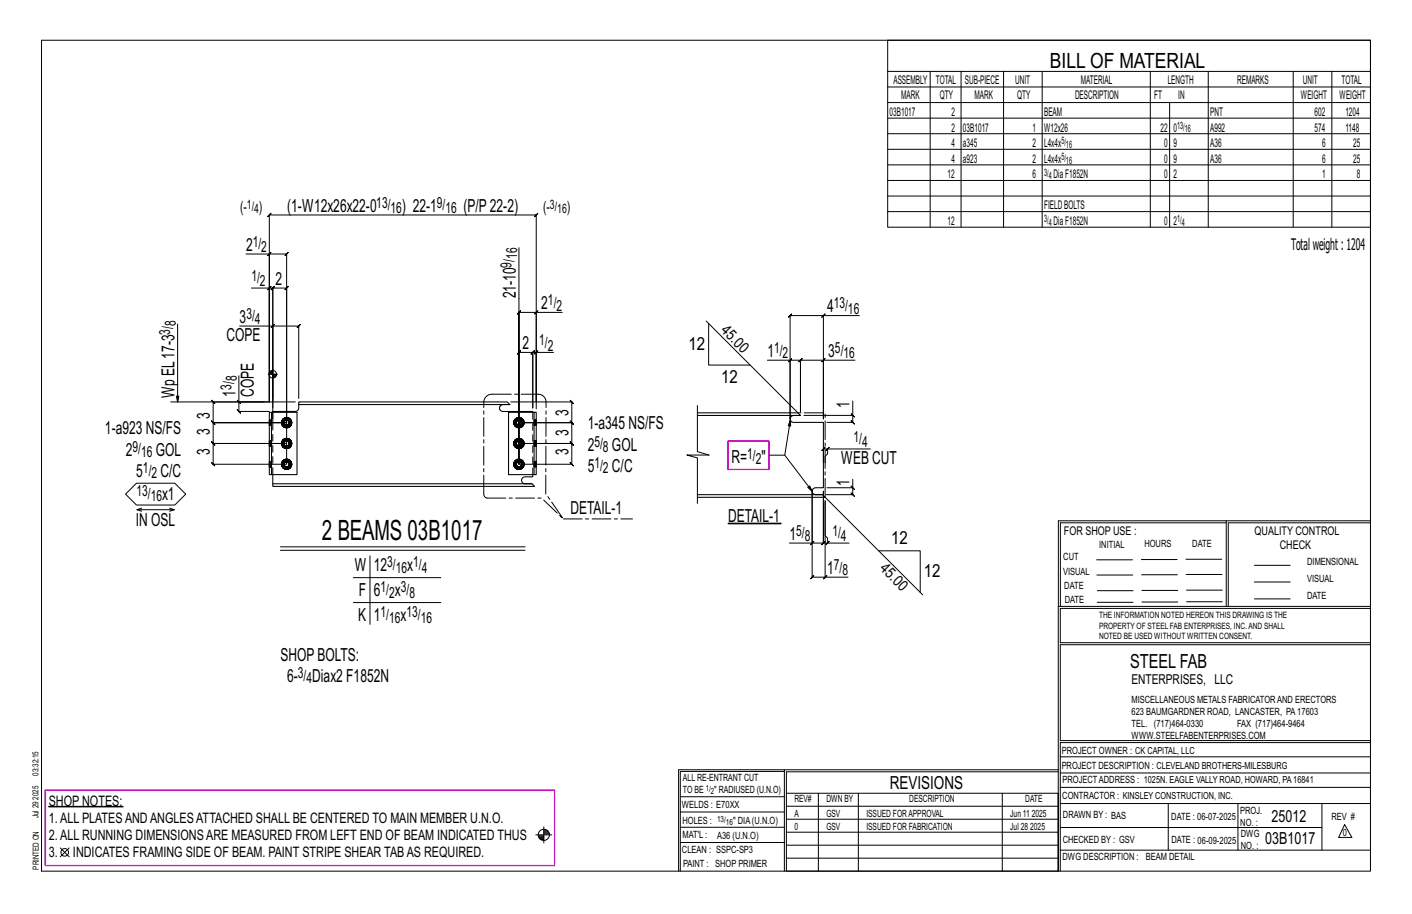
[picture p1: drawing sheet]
<svg xmlns="http://www.w3.org/2000/svg" width="432mm" height="279mm" viewBox="0 0 432 279" stroke-linecap="round" stroke-linejoin="round" font-family="sans-serif">
<path d="M222.7 159.9h16.2v.2h-16.2zM14.9 246.5h22.7v.2h-22.7z" fill="#000" stroke="#000" stroke-width=".31"/>
<g fill="none" stroke="#000" stroke-width=".31">
<path d="M12.7 12.3h406.4v254h-406.4zM271.5 12.3h147.6v57.2h-147.6zM271.5 21.8h147.6M271.5 26.6h147.6M271.5 31.4h147.6M271.5 36.1h147.6M284.5 21.8v47.7M293.9 21.8v47.7M306.9 21.8v47.7M318.7 21.8v47.7M351.8 21.8v47.7M357.7 31.4v38.1"/>
<path d="M369.5 21.8v47.7M395.5 21.8v47.7M407.3 21.8v47.7M271.5 40.9h147.6M271.5 45.6h147.6M271.5 50.4h147.6M271.5 55.2h147.6M271.5 59.9h147.6M75.2 77.7h7.2v45.2v-34.8h-5.5M81.9 78.2l1-1zM82.4 77.7h5.3l-.5 .5 1-1-.5 .5v64.2h-22.5l.5 .5-1-1 .5 .5v-6.3l.5 .5-1-1 .5 .5h22.5h-22.5l.5 .5-1-1 .5 .5v-6.4l.5 .5-1-1 1 1-1-1 .5 .5v-6.3l.5 .5-1-1 .5 .5h15.6M158.7 75.7v66.2v-46.4l-.5 .5 1-1-.5 .5h5.3"/>
<path d="M271.5 64.7h147.6M54.3 99v23.9l-.4-1.8h.8l-.4 1.8M73.3 99.7h10.1v25M82.4 88.1l-.5 .5 1-1zM82.4 88.1h1l-.5 .5 1-1-.5 .5v41.1M83.4 99.7l-.5 .5 1-1zM83.4 99.7h8l-.5 .5 1-1-.5 .5v22.1M163.5 96l1-1zM171.9 95.5h-7.9v27.4v-57.2l.5-.5-1 1 .5-.5h-81.6l.5-.5-1 1 .5-.5v57.2h-30.2M216 98.2l28 28M216.7 98.9v12.7h12.7M251.3 97l1-1z"/>
<path d="M251.8 96.5h-10.2l.5-.5-1 1 .5-.5v31.6v-18h-6.9M262.8 96.5h-11v31.6v-18h9.6M73 114.9v8h17.3M82 114.4h2.8M82.4 113.9v.5M82.6 113.6v.8M82.8 113.4v1M83 113.3v1.1M83.2 113.3v1.1M83.4 113v8.8M83.6 114.4v1.1M83.8 114.4v1.1"/>
<path d="M84.1 114.4v1M84.3 114.4v.8M84.5 114.4v.5M163.5 108.2l1-1zM164 107.7h-1.1l.5-.5-1 1 .5-.5v17v-17l.5-.5-1 1 .5-.5h-4.2l.5-.5-1 1 .5-.5v34.2h16.2l.5 .5-1-1 .5 .5v-6.3l.5 .5-1-1 .5 .5h-16.2h16.2l.5 .5-1-1 .5 .5v-6.4l.5 .5-1-1 .5 .5h-16.2h16.2l.5 .5-1-1 .5 .5v-6.3l.5 .5-1-1 .5 .5h-18.7M169.3 107.7h-5.3v17.3M241.6 110.1h3.2l-.5 .5 1-1-.5 .5v15.8v-15.8l-.5 .5 1-1-.5 .5h7M242.1 109.6l-1 1zM252.3 109.6l-1 1zM72.5 122.4l1 1zM73 122.9v2.9l-.5-.5 1 1-.5-.5h9.4M83.4 122.9v-34.8l-.5 .5 1-1-.5 .5h4.3l-.5 .5 1-1-.5 .5v41.1h-22.5h22.5"/>
<path d="M86.1 135.6h.5M86.1 129.2h.5M86.2 135l.5 .2-.1 .4M86.2 128.6l.5 .2-.1 .4M86.6 136.6l.5 .4M86.6 130.3l.5 .3M86.6 135.6l.1 .4-.5 .1M86.6 129.2l.1 .4-.5 .2M86.7 135.2l.2-.4-.3-.3a1.52 1.52 0 0 0 0 2.1l.3-.3-.2-.3M86.7 128.8l.2-.3-.3-.4a1.52 1.52 0 0 0 0 2.2l.3-.4-.2-.3M86.9 136.3l.4 .2-.2 .5 .6 .1M86.9 129.9l.4 .3-.2 .4 .6 .1"/>
<path d="M87.1 134.2l-.5 .3M87.1 127.8l-.5 .3M87.3 136.5l.4 .1v.5l.5-.1M87.3 130.2h.4v.5l.5-.1M87.7 134l-.6 .2 .2 .4-.4 .2M87.7 134.5l.4 .1 .1-.4 .5 .3-.3 .3M87.7 127.7l-.6 .1 .2 .5-.4 .2M87.7 128.2l.4 .1 .1-.5 .5 .3-.3 .4M88.1 134.6l.3 .2 .3 .8h.5l-.1 .5M88.1 128.3l.3 .2 .3 .7h.5l-.1 .6M88.2 134.2l-.5-.2v.5l-.4 .1M88.2 127.8l-.5-.1v.5l-.4 .1"/>
<path d="M88.4 136.3l.3 .3-.5 .4-.1-.5-.4 .1M88.4 129.9l.3 .4-.5 .3-.1-.4h-.4M88.6 136l.5 .1-.4 .5M88.6 129.6l.5 .2-.4 .5M88.7 135.6l-.3 .7-.3 .2M88.7 129.2l-.3 .7-.3 .3M88.7 134.5l.4 .5-.5 .2M88.7 128.1l.4 .5-.5 .2M89.1 135l.1 .6M89.1 128.6l.1 .6M157.2 135.6h.5M157.2 129.2h.5"/>
<path d="M157.3 128.6l.5 .2-.1 .4M157.3 135l.5 .2-.1 .4M157.6 130.3l.5 .3M157.6 136.6l.5 .4M157.7 129.2l.1 .4-.5 .2M157.7 135.6l.1 .4-.5 .1M157.8 128.8l.2-.3-.4-.4a1.52 1.52 0 0 0 0 2.2l.4-.4-.2-.3M157.8 135.2l.2-.4-.4-.3a1.52 1.52 0 0 0 0 2.1l.4-.3-.2-.3M158 129.9l.3 .3-.2 .4 .6 .1M158 136.3l.3 .2-.2 .5 .6 .1M158.1 127.8l-.5 .3M158.1 134.2l-.5 .3"/>
<path d="M158.3 130.2h.4v.5l.6-.1M158.3 136.5l.4 .1v.5l.6-.1M158.7 127.7l-.6 .1 .2 .5-.3 .2M158.7 128.2l.4 .1 .2-.5 .5 .3-.4 .4M158.7 134l-.6 .2 .2 .4-.3 .2M158.7 134.5l.4 .1 .2-.4 .5 .3-.4 .3M159.1 128.3l.3 .2 .3 .7h.5l-.1 .6M159.1 134.6l.3 .2 .3 .8h.5l-.1 .5M159.3 127.8l-.6-.1v.5l-.4 .1M159.3 134.2l-.6-.2v.5l-.4 .1M159.4 129.9l.4 .4-.5 .3-.2-.4h-.4M159.4 136.3l.4 .3-.5 .4-.2-.5-.4 .1"/>
<path d="M159.6 129.6l.5 .2-.3 .5M159.6 136l.5 .1-.3 .5M159.7 129.2l-.3 .7-.3 .3M159.7 135.6l-.3 .7-.3 .2M159.8 128.1l.3 .5-.5 .2M159.8 134.5l.3 .5-.5 .2M160.1 128.6l.1 .6M160.1 135l.1 .6M213.3 124v14.1l3.5 1h-6.8l3.3 .9v13.9M235.1 139.1h4.9M241.7 128.5l-.7 1.6 .8 .2-.1-1.8-1.7 10.6 8.4 11.1-1.4-1.2 .6-.5 .8 1.7M253.1 137.2l.5-.5-1 1z"/>
<path d="M253.1 137.2h-1.3l.5-.5-1 1 .5-.5v4.2M260.3 126.5l1 1zM260.8 122.6v4.4h-15M260.8 127v2.1l-.5-.5 1 1-.5-.5h-7.9M266.1 137.2h-13v1.5l-.8 .8v1.9M38.4 151l3.3-3.3h11.8l3.3 3.3-3.3 3.4h-11.8zM41.9 155.8h11.4l-1.4 .5M43.3 155.3l-1.4 .5 1.4 .5M51.9 155.3l1.4 .5M86.1 141.9h.5M86.2 141.3l.5 .2-.1 .4M86.6 143l.5 .3"/>
<path d="M86.6 141.9l.1 .4-.5 .2M86.7 141.5l.2-.3-.3-.4a1.52 1.52 0 0 0 0 2.2l.3-.4-.2-.3M86.9 142.6l.4 .3-.2 .4 .6 .1M87.1 140.5l-.5 .3M87.3 142.9h.4v.5l.5-.1M87.7 140.4l-.6 .1 .2 .5-.4 .2M87.7 140.9l.4 .1 .1-.5 .5 .3-.3 .4M88.1 141l.3 .2 .3 .7h.5l-.1 .6M88.2 140.5l-.5-.1v.5l-.4 .1M88.4 142.6l.3 .4-.5 .3-.1-.4h-.4M88.6 142.3l.5 .2-.4 .5M88.7 141.9l-.3 .7-.3 .3"/>
<path d="M88.7 140.8l.4 .5-.5 .2M89.1 141.3l.1 .6M157.2 141.9h.5M157.3 141.3l.5 .2-.1 .4M157.6 143l.5 .3M157.7 141.9l.1 .4-.5 .2M157.8 141.5l.2-.3-.4-.4a1.52 1.52 0 0 0 0 2.2l.4-.4-.2-.3M158 142.6l.3 .3-.2 .4 .6 .1M158.1 140.5l-.5 .3M158.3 142.9h.4v.5l.6-.1M158.7 140.4l-.6 .1 .2 .5-.3 .2M158.7 140.9l.4 .1 .2-.5 .5 .3-.4 .4"/>
<path d="M159.1 141l.3 .2 .3 .7h.5l-.1 .6M159.3 140.5l-.6-.1v.5l-.4 .1M159.4 142.6l.4 .4-.5 .3-.2-.4h-.4M159.6 142.3l.5 .2-.3 .5M159.7 141.9l-.3 .7-.3 .3M159.8 140.8l.3 .5-.5 .2M160.1 141.3l.1 .6M248.4 150.2v15.8h-7M248.4 150.2v26.2l-.5 .5 1-1-.5 .5h3.9M252.3 152l29.9 29.8M260.3 148.6l1 1zM260.8 146.5v2.6h-7.9"/>
<path d="M260.8 149.1v2.1l-.5-.5 1 1-.5-.5h-8.2M375 159.8h-50.7v25.6M375 159.2h-51.3l-.1 107.1M419.1 159.2h-44.1v26.2M419.1 159.8h-43.5v25.6M85.8 167.2h74.8M85.8 168.2h74.8M108.1 176.6h26.7M113.1 169.9v21M248.4 166h3.4l-.5 .5 1-1-.5 .5v-15.8v15.8l-.5 .5 1-1-.5 .5h1.3M248.9 165.5l-1 1zM252.8 175.9l-1 1z"/>
<path d="M253.1 166l.5-.5-1 1zM259.7 166h-6.6v-1.5l-.8-.7v-10.7v23.3h7M268.7 168.4h12.7v12.7M335.4 171.1h10.9M335.4 175.8h11M349 171h11M349.1 175.7h11M362.7 171h10.9M362.7 175.6h11M383.6 172.8h11M383.6 177.9h11M108.1 184.2h26.7"/>
<path d="M323.7 185.4h95.4M335.5 184.1h11M335.5 180.6h11M349.2 184h11M349.2 180.5h11M362.9 180.4h10.9M362.9 184h10.9M383.6 183.1h11M419.1 186h-94.9v10.5h94.9M419.1 197.1h-94.9v29.3h94.9v.6h-94.9v39.3M239.9 235.8h-31.9v30.5M239.9 235.3h-32.4v31"/>
<path d="M323.6 235.3h-83.7v31M323.6 235.9h-83.1v6.6M324.2 236.3h94.9M324.2 231.4h94.9M18.4 259.2l2.7 2.7M21.1 259.2l-2.7 2.7M163.8 255.2h5M164.6 255.5h1.7M164.7 255.8h1.6M164.8 256.1h1.5M165 256.4h1.3M165.4 256.6h.9"/>
<path d="M166.3 252.8v4.9M166.3 254.1h1.3M166.3 253.8h.9M166.3 254.6h1.6M166.3 254.3h1.5M166.3 254.9h1.7M208 252.9h31.9M208 257.5h31.9M208 243.6h31.9M208 248.2h31.9M240.5 242.5h83.1v23.8h-83.1zM240.5 258.4h83.1"/>
<path d="M240.5 254.4h83.1M240.5 250.4h83.1M240.5 246.5h83.1M250.3 242.5v23.8M262.5 242.5v23.8M306.5 242.5v23.8M324.2 253h80.1M324.2 245.6h94.9M324.2 259.9h94.9M324.2 240.7h94.9M357.3 245.6v14.3M378.6 245.6v14.3"/>
<path d="M404.3 245.6v14.3M411.2 252.1l2.2 3.9h-4zM240.5 262.3h83.1"/>
<circle cx="83.4" cy="114.4" r="1.16"/>
<circle cx="166.3" cy="255.2" r="1.71"/>
<circle cx="19.8" cy="260.6" r="1.17"/>
</g>
<path d="M222.6 134.8h12.6v8.7h-12.6zM13.8 241.6h155.8v23h-155.8z" fill="none" stroke="#f0f" stroke-width=".5"/>
<g fill="none" stroke="#000" stroke-width=".32">
<path d="M82.4 126h.6v19.1h-.6zM83 126h7.8v19.1h-7.8M91.4 122.9h63.7l.8 .8h-64.5zM91.4 123.7v1a1.06 1.06 0 0 1-1.1 1.1h-6.9v.2M155.9 123.7h-2.1a1.06 1.06 0 0 0-1.1 1 1.06 1.06 0 0 0 1.1 1.1h9.1v.2M163.3 126h.7v19.1h-.7zM163.3 126h-7.8v19.1h7.8M213.4 126.2h30.6l.8 .8h-31.4M244.8 127h-2.1a1.06 1.06 0 0 0-1.1 1.1 1.06 1.06 0 0 0 1.1 1h9.1v20h-2.4a1.06 1.06 0 0 0-1 1.1 1.06 1.06 0 0 0 1 1h2.1M83.4 147.9h79.3l.8 .8h-80.1zM83.4 145.1v2.8M162.9 145.1v.7h-2.4a1.06 1.06 0 0 0-1 1 1.06 1.06 0 0 0 1 1.1h2.2"/>
<path d="M213.4 151.2h38.1l.8 .8h-38.9"/>
</g>
<g fill="none" stroke="#000" stroke-width=".31" stroke-dasharray="2 1.4">
<path d="M82.4 136.4h.6zM82.4 136.4v-.2M82.4 135.9v.3h.6v.2M82.4 135.6v-.4h.6v.4M82.4 135.2v-.2h.6v.2M82.4 135v-.2h.6v.2M82.4 134.8h.6M82.4 130l.6 .1zM82.4 130v-.2M82.4 129.5v.3h.6v.2M82.4 129.2v-.3h.6v.3M82.4 128.9v-.3h.6v.3"/>
<path d="M82.4 128.6v-.2h.6v.2M82.4 128.4h.6M83 135.9v-.3h-.6v.3h.6v.3M83 129.5v-.3h-.6v.3h.6v.3M83.4 126v19.1M86.1 135.6l.1 .6zM86.1 129.2l.1 .6zM86.1 135.6l.1 .5zM86.1 135.6l.8-1.4-.8 1.4 .8 1.3-.8-1.3h.5M86.1 129.2l.8-1.3-.8 1.3 .8 1.3-.8-1.3h.5M86.2 135l-.1 .6zM86.2 136.2l.3 .5z"/>
<path d="M86.2 128.6l-.1 .6zM86.2 129.8l.3 .5zM86.2 136.1l.5-.1-.1-.4M86.2 135l.5 .2-.1 .4M86.2 129.8l.5-.2-.1-.4M86.2 128.6l.5 .2-.1 .4M86.5 134.4l-.3 .6zM86.5 136.7l.5 .3zM86.5 134.4l.5-.3zM86.5 128.1l-.3 .5zM86.5 130.3l.5 .4zM86.5 128.1l.5-.4z"/>
<path d="M86.6 136.6l.5 .4zM86.6 136.6l.5 .4M86.6 134.5l.5-.3zM86.6 134.5l.5-.3M86.6 130.3l.5 .3zM86.6 130.3l.5 .3M86.6 128.1l.5-.3zM86.6 128.1l.5-.3M86.7 136l.6 .5M86.7 135.2l.6-.6M86.7 129.6l.6 .6M86.7 128.8l.6-.5"/>
<path d="M86.9 135.6l.1 .4zM86.9 129.2l.1 .4zM86.9 136.9h1.5zM86.9 134.2h1.5zM86.9 130.5h1.5zM86.9 127.9h1.5zM86.9 134.8l-.3-.3-.5 1.1 .1-.6v1.1l.4 .5-.4-.5 .4 .5 .3-.3M86.9 128.5l-.3-.4-.5 1.1 .1-.6v1.2l.4 .5-.4-.5 .4 .5 .3-.4M87 135.2l-.1 .4zM87 136l.3 .3zM87 135.2l.3-.3zM87 128.8l-.1 .4z"/>
<path d="M87 129.6l.3 .3zM87 128.8l.3-.3zM87 137l.7 .2zM87 134.1l.7-.1zM87 130.7l.7 .1zM87 127.7l.7-.1zM87.3 136.5l.4 .1v.5l-.6-.1 .6 .1-.6-.1zM87.3 136.3l.4 .1zM87.3 134.9l.4-.1zM87.3 130.2h.4v.5l-.6-.1 .6 .1-.6-.1zM87.3 129.9l.4 .1zM87.3 128.5l.4-.1z"/>
<path d="M87.7 134l-.6 .2 .6-.2-.6 .2 .2 .4 .4-.1M87.7 137.2l.6-.2zM87.7 137.1l.5-.1zM87.7 137.1l.5-.1M87.7 136.6l.4-.1 .1 .5M87.7 136.4l.4-.1zM87.7 134.8l.4 .1zM87.7 134l.5 .2-.5-.2 .5 .2-.1 .4-.4-.1zM87.7 134l.6 .1zM87.7 127.7l-.6 .1 .6-.1-.6 .1 .2 .5 .4-.1M87.7 130.8l.6-.1zM87.7 130.7l.5-.1z"/>
<path d="M87.7 130.7l.5-.1M87.7 130.2h.4l.1 .4M87.7 130l.4-.1zM87.7 128.4l.4 .1zM87.7 127.7l.5 .1-.5-.1 .5 .1-.1 .5-.4-.1zM87.7 127.6l.6 .1zM88.1 136.5l.3-.2M88.1 136.3l.2-.3zM88.1 134.9l.2 .3zM88.1 134.6l.3 .2M88.1 130.2l.3-.3M88.1 129.9l.2-.3z"/>
<path d="M88.1 128.5l.2 .3zM88.1 128.3l.3 .2M88.2 137l.5-.4zM88.2 137l.5-.4M88.2 134.2l.5 .3zM88.2 134.2l.5 .3M88.2 130.6l.5-.3zM88.2 130.6l.5-.3M88.2 127.8l.5 .3zM88.2 127.8l.5 .3M88.3 137l.5-.3zM88.3 134.1l.5 .3z"/>
<path d="M88.3 130.7l.5-.4zM88.3 127.7l.5 .4zM88.3 135.2l.1 .4zM88.3 128.8l.1 .4zM88.4 134.2l.8 1.4zM88.4 127.9l.8 1.3zM88.4 135.6l-.1 .4zM88.4 129.2l-.1 .4zM88.6 136l.5 .1-.4 .5M88.6 135.2l.5-.2-.4-.5M88.6 129.6l.5 .2-.4 .5M88.6 128.8l.5-.2-.4-.5"/>
<path d="M88.7 136.6l-.3-.3 .3-.7M88.7 134.5l-.3 .3 .3 .8h.5l-.1 .5M88.7 130.3l-.3-.4 .3-.7M88.7 128.1l-.3 .4 .3 .7h.5l-.1 .6M88.8 134.4l.3 .6zM88.8 128.1l.3 .5zM89.1 135l.1 .6zM89.1 135l.1 .6M89.1 128.6l.1 .6zM89.1 128.6l.1 .6M89.1 136.2l-.3 .5zM89.1 129.8l-.3 .5z"/>
<path d="M89.2 135.6l-.8 1.3zM89.2 129.2l-.8 1.3zM89.2 135.6l-.1 .6zM89.2 129.2l-.1 .6zM157.1 129.2l.1 .6zM157.1 135.6l.1 .6zM157.2 129.2l.1 .6zM157.2 129.2l.7-1.3-.7 1.3 .7 1.3-.7-1.3h.5M157.2 135.6l.1 .5zM157.2 135.6l.7-1.4-.7 1.4 .7 1.3-.7-1.3h.5M157.2 128.6l-.1 .6zM157.2 129.8l.4 .5z"/>
<path d="M157.2 135l-.1 .6zM157.2 136.2l.4 .5zM157.3 129.8l.5-.2-.1-.4M157.3 128.6l.5 .2-.1 .4M157.3 136.1l.5-.1-.1-.4M157.3 135l.5 .2-.1 .4M157.6 128.1l-.4 .5zM157.6 130.3l.5 .4zM157.6 128.1l.5-.4zM157.6 134.4l-.4 .6zM157.6 136.7l.5 .3zM157.6 134.4l.5-.3z"/>
<path d="M157.6 130.3l.5 .3zM157.6 130.3l.5 .3M157.6 128.1l.5-.3zM157.6 128.1l.5-.3M157.6 136.6l.5 .4zM157.6 136.6l.5 .4M157.6 134.5l.5-.3zM157.6 134.5l.5-.3M157.8 129.6l.5 .6M157.8 128.8l.5-.5M157.8 136l.5 .5M157.8 135.2l.5-.6"/>
<path d="M157.9 129.2l.1 .4zM157.9 135.6l.1 .4zM157.9 130.5h1.6zM157.9 127.9h1.6zM157.9 136.9h1.6zM157.9 134.2h1.6zM158 128.5l-.4-.4-.4 1.1 .1-.6v1.2l.3 .5-.3-.5 .3 .5 .4-.4M158 134.8l-.4-.3-.4 1.1 .1-.6v1.1l.3 .5-.3-.5 .3 .5 .4-.3M158 128.8l-.1 .4zM158 129.6l.3 .3zM158 128.8l.3-.3zM158 135.2l-.1 .4z"/>
<path d="M158 136l.3 .3zM158 135.2l.3-.3zM158.1 130.7l.6 .1zM158.1 127.7l.6-.1zM158.1 137l.6 .2zM158.1 134.1l.6-.1zM158.3 130.2h.4v.5l-.6-.1 .6 .1-.6-.1zM158.3 129.9l.4 .1zM158.3 128.5l.4-.1zM158.3 136.5l.4 .1v.5l-.6-.1 .6 .1-.6-.1zM158.3 136.3l.4 .1zM158.3 134.9l.4-.1z"/>
<path d="M158.7 127.7l-.6 .1 .6-.1-.6 .1 .2 .5 .4-.1M158.7 130.8l.6-.1zM158.7 130.7l.6-.1zM158.7 130.7l.6-.1M158.7 130.2h.4l.2 .4M158.7 130l.4-.1zM158.7 128.4l.4 .1zM158.7 127.7l.6 .1-.6-.1 .6 .1-.2 .5-.4-.1zM158.7 127.6l.6 .1zM158.7 134l-.6 .2 .6-.2-.6 .2 .2 .4 .4-.1M158.7 137.2l.6-.2zM158.7 137.1l.6-.1z"/>
<path d="M158.7 137.1l.6-.1M158.7 136.6l.4-.1 .2 .5M158.7 136.4l.4-.1zM158.7 134.8l.4 .1zM158.7 134l.6 .2-.6-.2 .6 .2-.2 .4-.4-.1zM158.7 134l.6 .1zM159.1 130.2l.3-.3M159.1 129.9l.3-.3zM159.1 128.5l.3 .3zM159.1 128.3l.3 .2M159.1 136.5l.3-.2M159.1 136.3l.3-.3z"/>
<path d="M159.1 134.9l.3 .3zM159.1 134.6l.3 .2M159.3 130.6l.5-.3zM159.3 130.6l.5-.3M159.3 127.8l.5 .3zM159.3 127.8l.5 .3M159.3 137l.5-.4zM159.3 137l.5-.4M159.3 134.2l.5 .3zM159.3 134.2l.5 .3M159.3 130.7l.5-.4zM159.3 127.7l.5 .4z"/>
<path d="M159.3 137l.5-.3zM159.3 134.1l.5 .3zM159.4 128.8l.1 .4zM159.4 135.2l.1 .4zM159.5 127.9l.7 1.3zM159.5 134.2l.7 1.4zM159.5 129.2l-.1 .4zM159.5 135.6l-.1 .4zM159.6 129.6l.5 .2-.3 .5M159.6 128.8l.5-.2-.3-.5M159.6 136l.5 .1-.3 .5M159.6 135.2l.5-.2-.3-.5"/>
<path d="M159.8 130.3l-.4-.4 .3-.7M159.8 128.1l-.4 .4 .3 .7h.5l-.1 .6M159.8 136.6l-.4-.3 .3-.7M159.8 134.5l-.4 .3 .3 .8h.5l-.1 .5M159.8 128.1l.4 .5zM159.8 134.4l.4 .6zM160.1 128.6l.1 .6zM160.1 128.6l.1 .6M160.1 135l.1 .6zM160.1 135l.1 .6M160.2 129.8l-.4 .5zM160.2 128.6l.1 .6z"/>
<path d="M160.2 136.2l-.4 .5zM160.2 135l.1 .6zM160.2 129.2l-.7 1.3zM160.2 135.6l-.7 1.3zM160.3 129.2l-.1 .6zM160.3 135.6l-.1 .6zM163.3 128.4h.7zM163.3 128.9v.3h.7v-.3h-.7v-.3M163.3 134.7l.7 .1zM163.3 135.2v.4h.7v-.4h-.7v-.2M164 128.4v.2M164 128.9v-.3h-.7v-.2"/>
<path d="M164 129.2v.3h-.7v-.3M164 129.5v.3h-.7v-.3M164 129.8v.2h-.7v-.2M164 130h-.7M164 134.8v.2M164 135.2v-.2h-.7v-.2M164 135.6v.3h-.7v-.3M164 135.9v.3h-.7v-.3M164 136.2v.2h-.7v-.2M164 136.4h-.7M82.4 142.7l.6 .1zM82.4 142.7v-.2"/>
<path d="M82.4 142.2v.3h.6v.2M82.4 141.9v-.3h.6v.3M82.4 141.6v-.3h.6v.3M82.4 141.3v-.2h.6v.2M82.4 141.1h.6M83 142.2v-.3h-.6v.3h.6v.3M86.1 141.9l.1 .6zM86.1 141.9l.8-1.3-.8 1.3 .8 1.3-.8-1.3h.5M86.2 141.3l-.1 .6zM86.2 142.5l.3 .5zM86.2 142.5l.5-.2-.1-.4M86.2 141.3l.5 .2-.1 .4"/>
<path d="M86.5 140.8l-.3 .5zM86.5 143l.5 .4zM86.5 140.8l.5-.4zM86.6 143l.5 .3zM86.6 143l.5 .3M86.6 140.8l.5-.3zM86.6 140.8l.5-.3M86.7 142.3l.6 .6M86.7 141.5l.6-.5M86.9 141.9l.1 .4zM86.9 143.2h1.5zM86.9 140.6h1.5z"/>
<path d="M86.9 141.2l-.3-.4-.5 1.1 .1-.6v1.2l.4 .5-.4-.5 .4 .5 .3-.4M87 141.5l-.1 .4zM87 142.3l.3 .3zM87 141.5l.3-.3zM87 143.4l.7 .1zM87 140.4l.7-.1zM87.3 142.9h.4v.5l-.6-.1 .6 .1-.6-.1zM87.3 142.6l.4 .1zM87.3 141.2l.4-.1zM87.7 140.4l-.6 .1 .6-.1-.6 .1 .2 .5 .4-.1M87.7 143.5l.6-.1zM87.7 143.4l.5-.1z"/>
<path d="M87.7 143.4l.5-.1M87.7 142.9h.4l.1 .4M87.7 142.7l.4-.1zM87.7 141.1l.4 .1zM87.7 140.4l.5 .1-.5-.1 .5 .1-.1 .5-.4-.1zM87.7 140.3l.6 .1zM88.1 142.9l.3-.3M88.1 142.6l.2-.3zM88.1 141.2l.2 .3zM88.1 141l.3 .2M88.2 143.3l.5-.3zM88.2 143.3l.5-.3"/>
<path d="M88.2 140.5l.5 .3zM88.2 140.5l.5 .3M88.3 143.4l.5-.4zM88.3 140.4l.5 .4zM88.3 141.5l.1 .4zM88.4 140.6l.8 1.3zM88.4 141.9l-.1 .4zM88.6 142.3l.5 .2-.4 .5M88.6 141.5l.5-.2-.4-.5M88.7 143l-.3-.4 .3-.7M88.7 140.8l-.3 .4 .3 .7h.5l-.1 .6M88.8 140.8l.3 .5z"/>
<path d="M89.1 141.3l.1 .6zM89.1 141.3l.1 .6M89.1 142.5l-.3 .5zM89.2 141.9l-.8 1.3zM89.2 141.9l-.1 .6zM157.1 141.9l.1 .6zM157.2 141.9l.1 .6zM157.2 141.9l.7-1.3-.7 1.3 .7 1.3-.7-1.3h.5M157.2 141.3l-.1 .6zM157.2 142.5l.4 .5zM157.3 142.5l.5-.2-.1-.4M157.3 141.3l.5 .2-.1 .4"/>
<path d="M157.6 140.8l-.4 .5zM157.6 143l.5 .4zM157.6 140.8l.5-.4zM157.6 143l.5 .3zM157.6 143l.5 .3M157.6 140.8l.5-.3zM157.6 140.8l.5-.3M157.8 142.3l.5 .6M157.8 141.5l.5-.5M157.9 141.9l.1 .4zM157.9 143.2h1.6zM157.9 140.6h1.6z"/>
<path d="M158 141.2l-.4-.4-.4 1.1 .1-.6v1.2l.3 .5-.3-.5 .3 .5 .4-.4M158 141.5l-.1 .4zM158 142.3l.3 .3zM158 141.5l.3-.3zM158.1 143.4l.6 .1zM158.1 140.4l.6-.1zM158.3 142.9h.4v.5l-.6-.1 .6 .1-.6-.1zM158.3 142.6l.4 .1zM158.3 141.2l.4-.1zM158.7 140.4l-.6 .1 .6-.1-.6 .1 .2 .5 .4-.1M158.7 143.5l.6-.1zM158.7 143.4l.6-.1z"/>
<path d="M158.7 143.4l.6-.1M158.7 142.9h.4l.2 .4M158.7 142.7l.4-.1zM158.7 141.1l.4 .1zM158.7 140.4l.6 .1-.6-.1 .6 .1-.2 .5-.4-.1zM158.7 140.3l.6 .1zM159.1 142.9l.3-.3M159.1 142.6l.3-.3zM159.1 141.2l.3 .3zM159.1 141l.3 .2M159.3 143.3l.5-.3zM159.3 143.3l.5-.3"/>
<path d="M159.3 140.5l.5 .3zM159.3 140.5l.5 .3M159.3 143.4l.5-.4zM159.3 140.4l.5 .4zM159.4 141.5l.1 .4zM159.5 140.6l.7 1.3zM159.5 141.9l-.1 .4zM159.6 142.3l.5 .2-.3 .5M159.6 141.5l.5-.2-.3-.5M159.8 143l-.4-.4 .3-.7M159.8 140.8l-.4 .4 .3 .7h.5l-.1 .6M159.8 140.8l.4 .5z"/>
<path d="M160.1 141.3l.1 .6zM160.1 141.3l.1 .6M160.2 142.5l-.4 .5zM160.2 141.3l.1 .6zM160.2 141.9l-.7 1.3zM160.3 141.9l-.1 .6zM162.9 145.1v-19.1M163.3 141.1h.7zM163.3 141.6v.3h.7v-.3h-.7v-.3M164 141.1v.2M164 141.6v-.3h-.7v-.2M164 141.9v.3h-.7v-.3"/>
<path d="M164 142.2v.3h-.7v-.3M164 142.5v.2h-.7v-.2M164 142.7h-.7"/>
</g>
<path d="M150.6 120.5a2.5 2.5 0 0 0-2.7 2.4M150.6 120.5h14M167 122.9a2.38 2.38 0 0 0-2.4-2.4M147.9 151v-28.1M147.9 151l.4 .9 .6 .4M148.9 152.3h16.7l6.7 6.3-5.3-7.6M166.9 151l.1-28.1M172.3 158.6h21.1M252.3 152v-25.8h-8.3" fill="none" stroke="#000" stroke-width=".31" stroke-dasharray="5.8 1 1 1"/>
<text font-size="8.6" x="98.5" y="165.2">2 BEAMS 03B1017</text>
<text font-size="6.4" x="321.1" y="20.7">BILL OF MATERIAL</text>
<text font-size="5.9" x="345.6" y="204.1">STEEL FAB</text>
<g font-size="5.5">
<text x="87.8" y="64.7">(1-W12x26x22-0</text>
<text x="122.9" y="64.7">) 22-1</text>
<text x="141.7" y="64.7">(P/P22-2)</text>
<text x="75.2" y="76.7">2</text>
<text x="84.3" y="87.1">2</text>
<text x="157.7" y="91.2" transform="rotate(-90 157.7 91.2)">21-10</text>
<text x="165.5" y="94.5">2</text>
<text x="252.9" y="95.5">4</text>
<text x="73.3" y="98.7">3</text>
<text x="69.2" y="104.2">COPE</text>
<text x="159.8" y="106.7">2</text>
<text x="210.5" y="107">12</text>
<text x="234.7" y="109.1">1</text>
<text x="253.3" y="109.1">3</text>
<text x="220.5" y="117.2">12</text>
<text x="53.3" y="121.8" transform="rotate(-90 53.3 121.8)">Wp EL17-3</text>
<text x="72.1" y="121.3" transform="rotate(-90 72.1 121.3)">1</text>
<text x="77.6" y="121.3" transform="rotate(-90 77.6 121.3)">COPE</text>
<text x="259.8" y="124.6" transform="rotate(-90 259.8 124.6)">1</text>
<text x="64.2" y="128.1" transform="rotate(-90 64.2 128.1)">3</text>
<text x="173.9" y="127.1" transform="rotate(-90 173.9 127.1)">3</text>
<text x="179.7" y="131.2">1-a345 NS/FS</text>
<text x="32.1" y="132.8">1-a923 NS/FS</text>
<text x="64.2" y="133" transform="rotate(-90 64.2 133)">3</text>
<text x="173.9" y="133.3" transform="rotate(-90 173.9 133.3)">3</text>
<text x="179.7" y="137.7">2</text>
<text x="187.2" y="137.7">GOL</text>
<text x="38.5" y="139.3">2</text>
<text x="47.7" y="139.3">GOL</text>
<text x="64.2" y="139.2" transform="rotate(-90 64.2 139.2)">3</text>
<text x="173.9" y="139.1" transform="rotate(-90 173.9 139.1)">3</text>
<text x="223.7" y="141.4">R=</text>
<text x="232.8" y="141.4">&quot;</text>
<text x="257.2" y="141.8">WEB CUT</text>
<text x="41.7" y="145.8">5</text>
<text x="49.1" y="145.8">C/C</text>
<text x="179.7" y="144.3">5</text>
<text x="187.2" y="144.3">C/C</text>
<text x="259.8" y="148.6" transform="rotate(-90 259.8 148.6)">1</text>
<text x="49.6" y="152.8">x1</text>
<text x="41.5" y="160.8">IN OSL</text>
<text x="174.5" y="157.2">DETAIL-1</text>
<text x="222.7" y="159.6">DETAIL-1</text>
<text x="241.4" y="165">1</text>
<text x="272.5" y="166.3">12</text>
<text x="108.5" y="174.6">W</text>
<text x="114.3" y="174.6">12</text>
<text x="124.5" y="174.6">x</text>
<text x="252.9" y="175.4">1</text>
<text x="282.5" y="176.5">12</text>
<text x="109.7" y="182.3">F</text>
<text x="114.3" y="182.3">6</text>
<text x="120.7" y="182.3">x</text>
<text x="109.5" y="189.9">K</text>
<text x="114.3" y="189.9">1</text>
<text x="122.5" y="189.9">x</text>
<text x="85.8" y="202">SHOPBOLTS:</text>
<text x="87.8" y="208.5">6-</text>
<text x="95.4" y="208.5">Diax2 F1852N</text>
<text x="272.2" y="241.1">REVISIONS</text>
</g>
<g font-size="5.1">
<text x="388.9" y="251.3">25012</text>
<text x="386.9" y="258.1">03B1017</text>
</g>
<text font-size="4.9" x="394.8" y="76.4">Totalweight : 1204</text>
<g font-size="4.7">
<text x="73.4" y="64.9">(-</text>
<text x="79.2" y="64.9">)</text>
<text x="115.1" y="63.5">13/</text>
<text x="119.4" y="65.1">16</text>
<text x="133.6" y="63.5">9/</text>
<text x="136.2" y="65.1">16</text>
<text x="166.1" y="64.9">(-</text>
<text x="173.4" y="64.9">)</text>
<text x="77.3" y="75.4">1/</text>
<text x="79.9" y="77.1">2</text>
<text x="156.5" y="81.8" transform="rotate(-90 156.5 81.8)">9/</text>
<text x="158.1" y="79.2" transform="rotate(-90 158.1 79.2)">16</text>
<text x="76.9" y="85.8">1/</text>
<text x="79.5" y="87.5">2</text>
<text x="167.6" y="93.3">1/</text>
<text x="170.2" y="94.9">2</text>
<text x="255" y="94.2">13/</text>
<text x="259.3" y="95.9">16</text>
<text x="53.7" y="99.7" transform="rotate(-90 53.7 99.7)">8</text>
<text x="75.3" y="97.4">3/</text>
<text x="78" y="99.1">4</text>
<text x="220.2" y="101.2" transform="rotate(45 220.2 101.2)">45.0</text>
<text x="52.1" y="102.3" transform="rotate(-90 52.1 102.3)">3/</text>
<text x="164.9" y="105.5">1/</text>
<text x="167.5" y="107.2">2</text>
<text x="236.7" y="107.9">1/</text>
<text x="255.3" y="107.9">5/</text>
<text x="239.3" y="109.5">2</text>
<text x="258" y="109.5">16</text>
<text x="70.8" y="119.2" transform="rotate(-90 70.8 119.2)">3/</text>
<text x="72.5" y="116.6" transform="rotate(-90 72.5 116.6)">8</text>
<text x="181.8" y="136.5">5/</text>
<text x="261" y="135">1/</text>
<text x="263.7" y="136.7">4</text>
<text x="40.5" y="138.1">9/</text>
<text x="43.2" y="139.7">16</text>
<text x="181.8" y="143">1/</text>
<text x="184.4" y="138.2">8</text>
<text x="228.5" y="140.2">1/</text>
<text x="231.1" y="141.8">2</text>
<text x="43.7" y="144.6">1/</text>
<text x="46.3" y="146.2">2</text>
<text x="184.4" y="144.7">2</text>
<text x="41.7" y="151.6">13/</text>
<text x="46.1" y="153.2">16</text>
<text x="243.5" y="163.8">5/</text>
<text x="246.1" y="165.4">8</text>
<text x="254.5" y="163.8">1/</text>
<text x="257.2" y="165.4">4</text>
<text x="118.4" y="173.4">3/</text>
<text x="126.4" y="173.4">1/</text>
<text x="268.9" y="174" transform="rotate(45 268.9 174)">45.0</text>
<text x="121" y="175.1">16</text>
<text x="129" y="175.1">4</text>
<text x="255" y="174.2">7/</text>
<text x="257.6" y="175.9">8</text>
<text x="116.4" y="181">1/</text>
<text x="119" y="182.7">2</text>
<text x="122.6" y="181">3/</text>
<text x="125.2" y="182.7">8</text>
<text x="116.4" y="188.6">1/</text>
<text x="119" y="190.3">16</text>
<text x="124.3" y="188.6">13/</text>
<text x="128.7" y="190.3">16</text>
<text x="91.1" y="207.3">3/</text>
<text x="93.7" y="208.9">4</text>
</g>
<g font-size="4.4">
<text x="14.9" y="251.5">1.ALL PLATESANDANGLESATTACHED SHALL BE CENTERED TO MAIN MEMBER U.N.O.</text>
<text x="14.9" y="246.3">SHOP NOTES:</text>
<text x="14.9" y="256.7">2.ALL RUNNING DIMENSIONSARE MEASURED FROM LEFT END OF BEAM INDICATED THUS</text>
<text x="14.9" y="262">3.</text>
<text x="22.3" y="262">INDICATES FRAMING SIDE OF BEAM. PAINT STRIPE SHEAR TABAS REQUIRED.</text>
</g>
<text font-size="4.2" x="346" y="209.1">ENTERPRISES, LLC</text>
<g font-size="4">
<text x="75.5" y="63.8">1/</text>
<text x="77.7" y="65.2">4</text>
<text x="168.2" y="63.8">3/</text>
<text x="170.4" y="65.2">16</text>
</g>
<g font-size="3.7">
<text x="273.2" y="25.6">ASSEMBLY</text>
<text x="286.2" y="25.6">TOTAL</text>
<text x="295.1" y="25.6">SUB-PIECE</text>
<text x="310.4" y="25.6">UNIT</text>
<text x="330.5" y="25.6">MATERIAL</text>
<text x="357.1" y="25.6">LENGTH</text>
<text x="378.3" y="25.6">REMARKS</text>
<text x="398.4" y="25.6">UNIT</text>
<text x="410.2" y="25.6">TOTAL</text>
<text x="272.1" y="35.5">03B1017</text>
<text x="275.6" y="30.4">MARK</text>
<text x="287.4" y="30.4">QTY</text>
<text x="290.9" y="35.5">2</text>
<text x="298" y="30.4">MARK</text>
<text x="311" y="30.4">QTY</text>
<text x="319.3" y="35.5">BEAM</text>
<text x="328.7" y="30.4">DESCRIPTION</text>
<text x="353" y="30.4">FT</text>
<text x="360.3" y="30.4">IN</text>
<text x="370.1" y="35.5">PNT</text>
<text x="397.8" y="30.4">WEIGHT</text>
<text x="402" y="35.5">602</text>
<text x="409.6" y="30.4">WEIGHT</text>
<text x="411.4" y="35.5">1204</text>
<text x="290.9" y="40.2">2</text>
<text x="294.5" y="40.2">03B1017</text>
<text x="315.8" y="40.2">1</text>
<text x="319.3" y="40.2">W12x26</text>
<text x="354.9" y="40.2">22</text>
<text x="358.9" y="40.2">0</text>
<text x="370.1" y="40.2">A992</text>
<text x="402" y="40.2">574</text>
<text x="411.4" y="40.2">1148</text>
<text x="290.9" y="45">4</text>
<text x="294.5" y="45">a345</text>
<text x="315.8" y="45">2</text>
<text x="319.3" y="45">L4x4x</text>
<text x="356" y="45">0</text>
<text x="358.9" y="45">9</text>
<text x="370.1" y="45">A36</text>
<text x="404.3" y="45">6</text>
<text x="413.8" y="45">25</text>
<text x="290.9" y="49.7">4</text>
<text x="294.5" y="49.7">a923</text>
<text x="315.8" y="49.7">2</text>
<text x="319.3" y="49.7">L4x4x</text>
<text x="356" y="49.7">0</text>
<text x="358.9" y="49.7">9</text>
<text x="370.1" y="49.7">A36</text>
<text x="404.3" y="49.7">6</text>
<text x="413.8" y="49.7">25</text>
<text x="289.8" y="54.5">12</text>
<text x="315.8" y="54.5">6</text>
<text x="322.2" y="54.5">DiaF1852N</text>
<text x="356" y="54.5">0</text>
<text x="358.9" y="54.5">2</text>
<text x="404.3" y="54.5">1</text>
<text x="415" y="54.5">8</text>
<text x="319.3" y="64">FIELDBOLTS</text>
<text x="289.8" y="68.8">12</text>
<text x="322.2" y="68.8">DiaF1852N</text>
<text x="356" y="68.8">0</text>
<text x="358.9" y="68.8">2</text>
<text x="325.3" y="163.4">FOR SHOP USE :</text>
<text x="383.7" y="163.4">QUALITY CONTROL</text>
<text x="391.4" y="167.8">CHECK</text>
</g>
<g font-size="3.1">
<text x="360" y="39.4">13/</text>
<text x="362.3" y="40.5">16</text>
<text x="324.6" y="44.1">5/</text>
<text x="326" y="45.3">16</text>
<text x="319.3" y="53.7">3/</text>
<text x="324.6" y="48.9">5/</text>
<text x="326" y="50">16</text>
<text x="320.7" y="54.8">4</text>
<text x="319.3" y="68">3/</text>
<text x="320.7" y="69.1">4</text>
<text x="360" y="68">1/</text>
<text x="361.4" y="69.1">4</text>
<text x="336.2" y="167.4">INITIAL</text>
<text x="350" y="167.1">HOURS</text>
<text x="364.6" y="167.2">DATE</text>
<text x="325.2" y="171.3">CUT</text>
<text x="399.8" y="172.8">DIMENSIONAL</text>
<text x="325.1" y="175.8">VISUAL</text>
<text x="399.8" y="177.9">VISUAL</text>
<text x="325.5" y="180">DATE</text>
<text x="325.7" y="184.4">DATE</text>
<text x="399.8" y="183.1">DATE</text>
<text x="346" y="215">MISCELLANEOUS METALS FABRICATORAND ERECTORS</text>
<text x="346" y="218.6">623 BAUMGARDNER ROAD, LANCASTER, PA17603</text>
<text x="346" y="225.8">WWW.STEELFABENTERPRISES.COM</text>
<text x="346" y="222.2">TEL. (717)464-0330</text>
<text x="378.3" y="222.2">FAX (717)464-9464</text>
<text x="324.7" y="230.5">PROJECT OWNER : CK CAPITAL, LLC</text>
<text x="208.8" y="238.8">ALL RE-ENTRANT CUT</text>
<text x="324.7" y="235.1">PROJECT DESCRIPTION : CLEVELAND BROTHERS-MILESBURG</text>
<text x="324.9" y="239.5">PROJECTADDRESS : 1025N. EAGLE VALLY ROAD, HOWARD, PA16841</text>
<text x="208.8" y="242.5">TO BE</text>
<text x="218.4" y="242.5">&quot; RADIUSED (U.N.O)</text>
<text x="242.9" y="245.3">REV#</text>
<text x="252.7" y="245.3">DWN BY</text>
<text x="278.1" y="245.3">DESCRIPTION</text>
<text x="313.5" y="245.3">DATE</text>
<text x="324.9" y="244.2">CONTRACTOR : KINSLEY CONSTRUCTION, INC.</text>
<text x="208.5" y="247">WELDS : E70XX</text>
<text x="208.7" y="251.7">HOLES :</text>
<text x="224.2" y="251.8">&quot; DIA(U.N.O)</text>
<text x="242.9" y="249.9">A</text>
<text x="252.7" y="249.9">GSV</text>
<text x="264.9" y="249.9">ISSUED FORAPPROVAL</text>
<text x="309" y="249.9">Jun 11</text>
<text x="315.5" y="249.9">2025</text>
<text x="325.1" y="250">DRAWN BY : BAS</text>
<text x="358.2" y="250.5">DATE : 06-07-2025</text>
<text x="379.3" y="248.9">PROJ.</text>
<text x="407.2" y="250.5">REV #</text>
<text x="208.7" y="256.3">MAT'L :</text>
<text x="219.3" y="256.4">A36 (U.N.O)</text>
<text x="242.9" y="253.8">0</text>
<text x="252.7" y="253.8">GSV</text>
<text x="264.9" y="253.8">ISSUED FOR FABRICATION</text>
<text x="309" y="253.8">Jul 28</text>
<text x="315" y="253.8">2025</text>
<text x="325" y="257.6">CHECKED BY : GSV</text>
<text x="358.3" y="257.7">DATE : 06-09-2025</text>
<text x="379.3" y="252.5">NO. :</text>
<text x="379.5" y="255.9">DWG</text>
<text x="410.6" y="255.5">0</text>
<text x="208.6" y="260.7">CLEAN : SSPC-SP3</text>
<text x="324.9" y="262.9">DWG DESCRIPTION :</text>
<text x="350.4" y="263">BEAM DETAIL</text>
<text x="379.5" y="259.5">NO. :</text>
<text x="208.9" y="265">PAINT : SHOP PRIMER</text>
</g>
<g font-size="2.7">
<text x="336.1" y="189">THE INFORMATION NOTED HEREON THIS DRAWING IS THE</text>
<text x="336.1" y="195.4">NOTED BE USED WITHOUT WRITTEN CONSENT.</text>
<text x="336.1" y="192.2">PROPERTY OF STEEL FAB ENTERPRISES, INC.AND SHALL</text>
</g>
<g font-size="2.6">
<text x="215.9" y="241.8">1/</text>
<text x="217.4" y="242.7">2</text>
<text x="219.3" y="251.1">13/</text>
<text x="222" y="252.1">16</text>
</g>
<g font-size="2.5">
<text x="11.7" y="237.1" transform="rotate(-90 11.7 237.1)">03:32:15</text>
<text x="11.8" y="244.4" transform="rotate(-90 11.8 244.4)">2025</text>
<text x="11.8" y="250.1" transform="rotate(-90 11.8 250.1)">Jul 29</text>
<text x="11.9" y="265.8" transform="rotate(-90 11.9 265.8)">PRINTED ON</text>
</g>
</svg>
